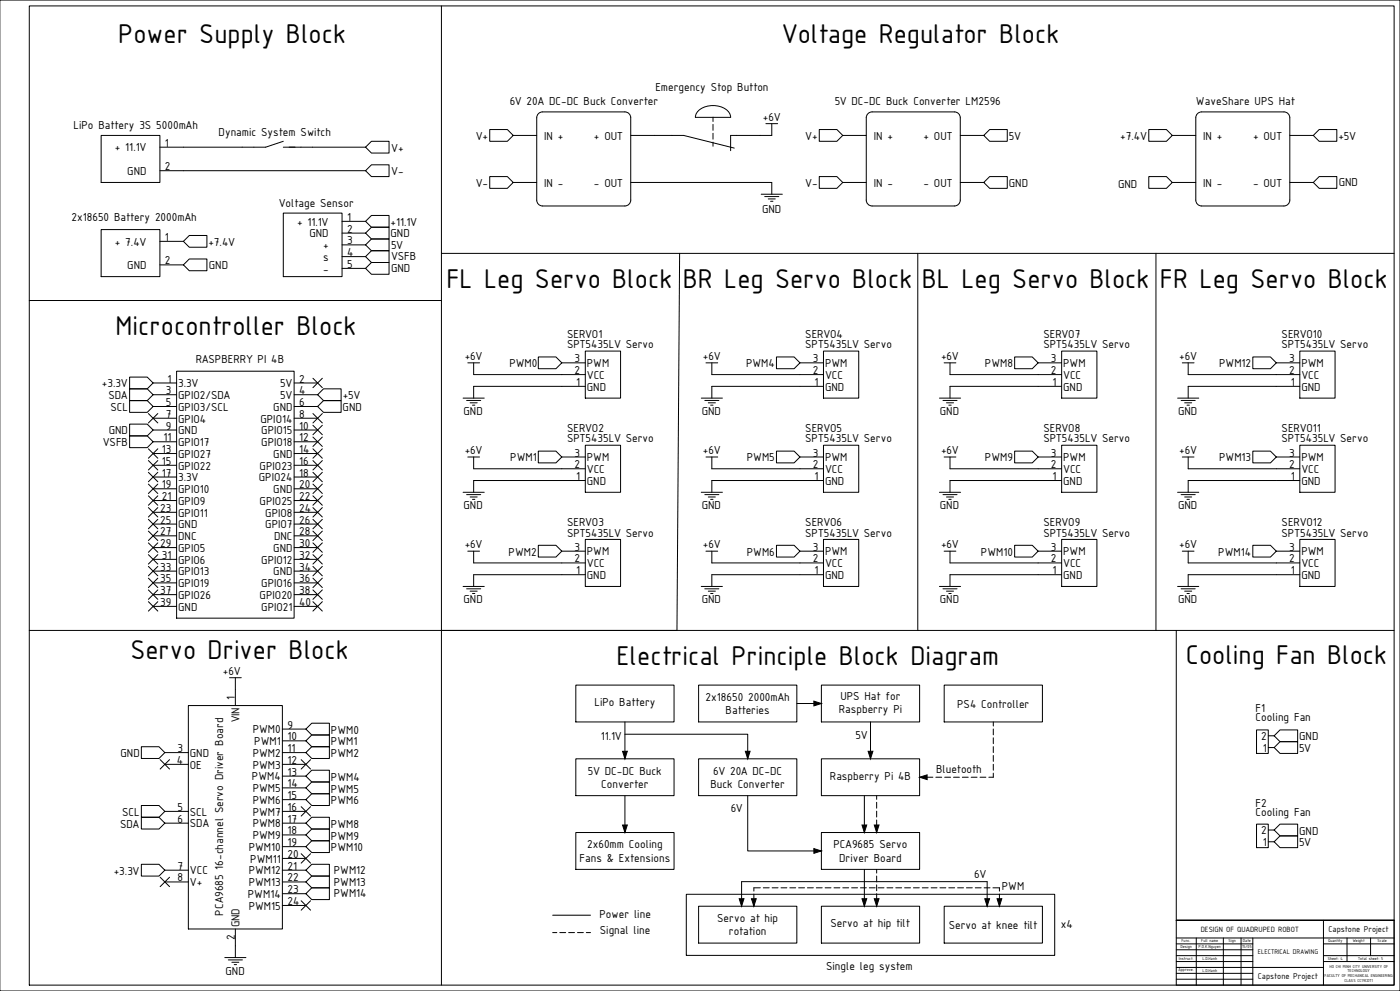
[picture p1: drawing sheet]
<svg xmlns="http://www.w3.org/2000/svg" width="1189mm" height="841mm" viewBox="0 0 1189 841" stroke-linecap="round" stroke-linejoin="round" font-family="sans-serif">
<!-- layer: AM_0 -->
<path d="M0 0h1189v841h-1189M25 5h1159v831h-1159zM375 5v250h-350M375 215h809M577 215l-2 320h-200M779 215v320M982 215v320M375 255v280h-350M999 535v246M1184 535h-809v301" fill="none" stroke="#000" stroke-width=".85"/>
<!-- layer: khung ten -->
<path d="M1016 796v40M1039 796v40M1054 796v40M1064 796v40M1124 781v55M1144 796v20M1164 796v15M999 801h65M1064 821h60" fill="none" stroke="#000" stroke-width=".85"/>
<!-- layer: 0 -->
<g fill="none" stroke="#000" stroke-width=".85">
<path d="M458 96l3-1h70a5 5 0 0 1 5 5v70a5 5 0 0 1-5 5h-70a5 5 0 0 1-5-5v-70v-2zM591 100a13 13 0 0 1 13-10 15 15 0 0 1 16 8v2h-29M605 100v3M737 97l2-2h2h69a5 5 0 0 1 5 5v70a5 5 0 0 1-5 5h-69a5 5 0 0 1-5-5v-70zM1017 97l2-2h1h70a5 5 0 0 1 5 5v70a5 5 0 0 1-5 5h-70a5 5 0 0 1-5-5v-70zM86 115h50v40h-50zM241 120l-15 5h-90M416 110h15l5 5-5 5h-15zM436 115h20M536 115h45l43 11M605 106v5M605 113v5"/>
<path d="M650 105h10M655 105v10h-35v13M696 110h15l5 5-5 5h-15zM716 115h20M815 115h20M835 115l5-5h15v10h-15zM976 110h15l4 5-4 5h-15zM995 115h20M1095 115h20M1120 110h15v10h-15l-5-5zM241 125h69M310 125l5-5h15v10h-15z"/>
<path d="M605 121v3M136 145h174M310 145l5-5h15v10h-15zM416 150h15l5 5-5 5h-15zM436 155h20M536 155h119v10M696 150h15l5 5-5 5h-15zM716 155h20M815 155h20M835 155l5-5h15v10h-15zM976 150h15l4 5-4 5h-15zM995 155h20"/>
<path d="M1095 155h20M1115 155l5-5h15v10h-15zM646 165h18M649 167h12M652 169h6M654 171h2M86 195h50v40h-50zM161 200h15v10h-15l-5-5zM241 181h49v54h-49zM290 198h20M290 188h20M310 198l5-5h15v10h-15z"/>
<path d="M310 188l5-5h15v10h-15zM136 205h20M161 220h15v10h-15l-5-5zM290 218h20M290 208h20M310 218l5-5h15v10h-15zM310 208l5-5h15v10h-15zM136 225h20M290 228h20M310 228l5-5h15v10h-15zM497 298h30v40h-30zM699 298h30v40h-30z"/>
<path d="M902 298h29v40h-29zM1104 298h30v40h-30zM150 315h100v210h-100zM397 308h10M402 308v10h95M457 303h15l5 5-5 5h-15zM477 308h20M599 308h10M604 308v10h95M659 303h15l5 5-5 5h-15zM679 308h20M802 308h10"/>
<path d="M807 308v10h95M862 303h15l5 5-5 5h-15zM882 308h20M1004 308h10M1009 308v10h95M1064 303h15l5 5-5 5h-15zM1084 308h20M110 320h15l5 5-5 5h-15zM110 330h15l5 5-5 5h-15zM110 340h15l5 5-5 5h-15zM130 325h20M130 335h20"/>
<path d="M250 325h20M250 335h20M266 321l8 8M274 321l-8 8M275 330h15v10h-15l-5-5zM275 340h15v10h-15l-5-5zM393 338h18M396 340h12M497 328h-95v10M596 338h17M599 340h11M699 328h-95v10"/>
<path d="M798 338h18M801 340h12M902 328h-95v10M1000 338h18M1003 340h12M1104 328h-95v10M110 360h15l5 5-5 5h-15zM126 351l8 8M130 345h20M130 355h20M134 351l-8 8M250 345h20"/>
<path d="M250 355h20M266 351l8 8M274 351l-8 8M399 342h6M401 344h2M601 342h6M603 344h2M804 342h6M806 344h2M1006 342h6M1008 344h2M110 370h15l5 5-5 5h-15z"/>
<path d="M130 365h20M130 375h20M250 365h20M250 375h20M266 361l8 8M266 371l8 8M274 361l-8 8M274 371l-8 8M497 378h30v40h-30zM699 378h30v40h-30zM902 378h29v40h-29zM1104 378h30v40h-30z"/>
<path d="M126 381l8 8M126 391l8 8M130 385h20M130 395h20M134 381l-8 8M134 391l-8 8M250 385h20M250 395h20M266 381l8 8M266 391l8 8M274 381l-8 8M274 391l-8 8"/>
<path d="M397 388h10M402 388v10h95M457 383h15l5 5-5 5h-15zM477 388h20M599 388h10M604 388v10h95M659 383h15l5 5-5 5h-15zM679 388h20M802 388h10M807 388v10h95M862 383h15l5 5-5 5h-15zM882 388h20"/>
<path d="M1004 388h10M1009 388v10h95M1064 383h15l5 5-5 5h-15zM1084 388h20M126 401l8 8M126 411l8 8M130 405h20M130 415h20M134 401l-8 8M134 411l-8 8M250 405h20M250 415h20"/>
<path d="M266 401l8 8M266 411l8 8M274 401l-8 8M274 411l-8 8M393 418h18M396 420h12M497 408h-95v10M596 418h17M599 420h11M699 408h-95v10M798 418h18M801 420h12"/>
<path d="M902 408h-95v10M1000 418h18M1003 420h12M1104 408h-95v10M126 421l8 8M126 431l8 8M130 425h20M130 435h20M134 421l-8 8M134 431l-8 8M250 425h20M250 435h20"/>
<path d="M266 421l8 8M266 431l8 8M274 421l-8 8M274 431l-8 8M399 422h6M401 424h2M601 422h6M603 424h2M804 422h6M806 424h2M1006 422h6M1008 424h2"/>
<path d="M126 441l8 8M126 451l8 8M130 445h20M130 455h20M134 441l-8 8M134 451l-8 8M250 445h20M250 455h20M266 441l8 8M266 451l8 8M274 441l-8 8M274 451l-8 8"/>
<path d="M497 458h30v40h-30zM699 458h30v40h-30zM902 458h29v40h-29zM1104 458h30v40h-30zM126 461l8 8M126 471l8 8M130 465h20M130 475h20M134 461l-8 8M134 471l-8 8M250 465h20M250 475h20"/>
<path d="M266 461l8 8M266 471l8 8M274 461l-8 8M274 471l-8 8M397 468h10M402 468v10h95M457 463h15l5 5-5 5h-15zM477 468h20M599 468h10M604 468v10h95M659 463h15l5 5-5 5h-15zM679 468h20"/>
<path d="M802 468h10M807 468v10h95M862 463h15l5 5-5 5h-15zM882 468h20M1004 468h10M1009 468v10h95M1064 463h15l5 5-5 5h-15zM1084 468h20M126 481l8 8M126 491l8 8M130 485h20M130 495h20"/>
<path d="M134 481l-8 8M134 491l-8 8M250 485h20M250 495h20M266 481l8 8M266 491l8 8M274 481l-8 8M274 491l-8 8M393 498h18M396 500h12M497 488h-95v10M596 498h17"/>
<path d="M599 500h11M699 488h-95v10M798 498h18M801 500h12M902 488h-95v10M1000 498h18M1003 500h12M1104 488h-95v10M126 501l8 8M126 511l8 8M130 505h20M130 515h20"/>
<path d="M134 501l-8 8M134 511l-8 8M250 505h20M250 515h20M266 501l8 8M266 511l8 8M274 501l-8 8M274 511l-8 8M399 502h6M401 504h2M601 502h6M603 504h2"/>
<path d="M804 502h6M806 504h2M1006 502h6M1008 504h2M195 575h10M200 575v24M160 599h80v189h-80zM489 581h83v32h-83zM593 581h84v32h-84zM677 597h21M698 581h83v32h-83zM802 581h83v32h-83z"/>
<path d="M240 619h20M260 619l5-5h15v10h-15zM531 613v31M739 613v31M843 613v3M843 619v5M1067 619h10v20h-10zM1087 619h15v10h-15l-5-5zM120 634h15l5 5-5 5h-15zM140 639h20M240 629h20M240 639h20"/>
<path d="M265 624h15v10h-15l-5-5zM265 634h15v10h-15l-5-5zM531 623h104v21M843 626v5M843 634v5M1077 634h5M1077 624h5M1087 629h15v10h-15l-5-5zM136 645l8 8M140 649h20M144 645l-8 8M240 649h20"/>
<path d="M240 659h20M256 645l8 8M264 645l-8 8M265 654h15v10h-15l-5-5zM489 644h83v31h-83zM593 644h84v31h-84zM698 644h83v31h-83zM781 660h4M787 660h5M795 660h5M802 660h5M810 660h5"/>
<path d="M817 660h5M825 660h5M832 660h5M843 656v4h-3M843 641v5M843 649v5M240 669h20M240 679h20M265 664h15v10h-15l-5-5zM265 674h15v10h-15l-5-5zM531 675v32M635 675v47h63"/>
<path d="M734 675v32M744 675v3M120 694h15l5 5-5 5h-15zM120 684h15l5 5-5 5h-15zM140 689h20M140 699h20M240 689h20M240 699h20M256 685l8 8M264 685l-8 8M265 694h15v10h-15l-5-5zM744 681v5"/>
<path d="M744 688v5M744 696v5M1067 699h10v20h-10zM1087 699h15v10h-15l-5-5zM240 709h20M240 719h20M265 704h15v10h-15l-5-5zM265 714h15v10h-15l-5-5zM489 707h83v31h-83zM698 707h83v31h-83zM744 703v4M1077 714h5"/>
<path d="M1077 704h5M1087 709h15v10h-15l-5-5zM120 734h15l5 4-5 5h-15zM140 738h20M240 729h20M240 738h20M256 725l8 8M264 725l-8 8M265 734h15v9h-15l-5-5zM734 738v31M744 738v3M136 744l8 8"/>
<path d="M140 748h20M144 744l-8 8M240 748h20M240 758h20M265 743h15v10h-15l-5-5zM265 753h15v10h-15l-5-5zM583 759h313v52h-313zM640 759v5M646 753h-6v3M648 753h5M656 753h5M663 753h5"/>
<path d="M671 753h5M678 753h5M686 753h5M693 753h5M701 753h5M708 753h5M716 753h5M723 753h5M731 753h5M738 753h5M744 743v5M744 751v5"/>
<path d="M744 758v5M746 753h5M753 753h5M761 753h5M768 753h5M776 753h5M783 753h5M791 753h5M798 753h5M806 753h5M813 753h5M821 753h5"/>
<path d="M828 753h5M836 753h5M843 753h6v3M849 759v5M240 768h20M256 764l8 8M264 764l-8 8M469 777h32M593 769h84v31h-84zM630 769v-21h208v21M640 766v3M698 769h83v31h-83z"/>
<path d="M744 766v3M802 769h83v31h-83zM849 766v3M200 788v25M469 791h4M475 791h5M483 791h5M490 791h5M498 791h3M191 813h18M194 815h12M197 817h6"/>
<path d="M199 819h2M999 806h65M999 811h65M999 816h65M999 821h65M999 826h65M999 831h65"/>
</g>
<!-- layer: khung-ten -->
<path d="M999 796h185M1184 781v55h-185v-55h185M1124 801h60M1124 816h60M1124 811h60" fill="none" stroke="#000" stroke-width=".85"/>
<!-- layer: khungdam -->
<path d="M999 781h185h-185" fill="none" stroke="#000" stroke-width=".85"/>
<!-- layer: 0 -->
<g fill="#000" stroke="#000" stroke-width=".85">
<path d="M691 595l7 2-7 2zM529 638h4l-2 6zM633 638h4l-2 6zM737 638h4l-2 6zM781 660l6-2v4zM529 700h4l-2 7zM732 700h4l-2 7zM742 700h4l-2 7zM691 720l7 2-7 2zM628 763h4l-2 6zM638 763h4l-2 6zM732 763h4l-2 6z"/>
<path d="M742 763h4l-2 6zM836 763h4l-2 6zM847 763h4l-2 6z"/>
</g>
<g font-size="24.8">
<text x="100" y="37">Power Supply Block</text>
<text x="665" y="36">Voltage Regulator Block</text>
<text x="379" y="244">FL Leg Servo Block BR Leg Servo Block</text>
<text x="783" y="244">BL Leg Servo Block</text>
<text x="985" y="244">FR Leg Servo Block</text>
<text x="98" y="284">Microcontroller Block</text>
<text x="111" y="559">Servo Driver Block</text>
<text x="524" y="564">Electrical Principle Block Diagram</text>
<text x="1007" y="563">Cooling Fan Block</text>
</g>
<g font-size="10.6">
<text x="557" y="78">Emergency Stop Button</text>
<text x="433" y="89">6V 20A DC-DC Buck Converter</text>
<text x="709" y="89">5V DC-DC Buck Converter LM2596</text>
<text x="1016" y="89">WaveShare UPS Hat</text>
<text x="648" y="103">+6V</text>
<text x="62" y="109">LiPo Battery 3S 5000mAh</text>
<text x="186" y="116">Dynamic System Switch</text>
<text x="404" y="119">V+</text>
<text x="462" y="119">IN +</text>
<text x="504" y="119">+ OUT</text>
<text x="684" y="119">V+</text>
<text x="742" y="119">IN +</text>
<text x="784" y="119">+ OUT</text>
<text x="857" y="119">5V</text>
<text x="951" y="119">+7.4V</text>
<text x="1022" y="119">IN +</text>
<text x="1064" y="119">+ OUT</text>
<text x="1137" y="119">+5V</text>
<text x="140" y="125">1</text>
<text x="98" y="129">+ 11.1V</text>
<text x="333" y="129">V+</text>
<text x="108" y="148">GND</text>
<text x="140" y="144">2</text>
<text x="333" y="149">V-</text>
<text x="404" y="159">V-</text>
<text x="462" y="159">IN -</text>
<text x="504" y="159">- OUT</text>
<text x="684" y="159">V-</text>
<text x="742" y="159">IN -</text>
<text x="784" y="159">- OUT</text>
<text x="857" y="159">GND</text>
<text x="949" y="159">GND</text>
<text x="1022" y="159">IN -</text>
<text x="1064" y="159">- OUT</text>
<text x="1137" y="158">GND</text>
<text x="237" y="176">Voltage Sensor</text>
<text x="647" y="181">GND</text>
<text x="61" y="188">2x18650 Battery 2000mAh</text>
<text x="252" y="191">+ 11.1V</text>
<text x="295" y="187">1</text>
<text x="332" y="191">+11.1V</text>
<text x="295" y="197">2</text>
<text x="263" y="201">GND</text>
<text x="332" y="201">GND</text>
<text x="98" y="208">+ 7.4V</text>
<text x="140" y="204">1</text>
<text x="177" y="208">+7.4V</text>
<text x="295" y="207">3</text>
<text x="274" y="211">+</text>
<text x="332" y="211">5V</text>
<text x="274" y="221">s</text>
<text x="295" y="217">4</text>
<text x="332" y="221">VSFB</text>
<text x="140" y="224">2</text>
<text x="295" y="227">5</text>
<text x="108" y="228">GND</text>
<text x="177" y="228">GND</text>
<text x="274" y="231">-</text>
<text x="332" y="231">GND</text>
<text x="482" y="287">SERVO1</text>
<text x="684" y="287">SERVO4</text>
<text x="886" y="287">SERVO7</text>
<text x="1088" y="287">SERVO10</text>
<text x="482" y="296">SPT5435LV Servo</text>
<text x="684" y="296">SPT5435LV Servo</text>
<text x="886" y="296">SPT5435LV Servo</text>
<text x="1088" y="296">SPT5435LV Servo</text>
<text x="395" y="306">+6V</text>
<text x="597" y="306">+6V</text>
<text x="799" y="306">+6V</text>
<text x="1001" y="306">+6V</text>
<text x="166" y="308">RASPBERRY PI 4B</text>
<text x="433" y="312">PWM0</text>
<text x="488" y="308">3</text>
<text x="498" y="312">PWM</text>
<text x="634" y="312">PWM4</text>
<text x="690" y="308">3</text>
<text x="701" y="312">PWM</text>
<text x="836" y="312">PWM8</text>
<text x="892" y="308">3</text>
<text x="903" y="312">PWM</text>
<text x="1035" y="312">PWM12</text>
<text x="1095" y="308">3</text>
<text x="1105" y="312">PWM</text>
<text x="488" y="318">2</text>
<text x="690" y="318">2</text>
<text x="892" y="318">2</text>
<text x="1095" y="318">2</text>
<text x="499" y="322">VCC</text>
<text x="701" y="322">VCC</text>
<text x="903" y="322">VCC</text>
<text x="1105" y="322">VCC</text>
<text x="87" y="329">+3.3V</text>
<text x="142" y="325">1</text>
<text x="151" y="329">3.3V</text>
<text x="238" y="329">5V</text>
<text x="254" y="325">2</text>
<text x="489" y="328">1</text>
<text x="692" y="328">1</text>
<text x="894" y="328">1</text>
<text x="1096" y="328">1</text>
<text x="141" y="335">3</text>
<text x="254" y="335">4</text>
<text x="498" y="331">GND</text>
<text x="701" y="331">GND</text>
<text x="903" y="331">GND</text>
<text x="1105" y="331">GND</text>
<text x="92" y="339">SDA</text>
<text x="151" y="339">GPIO2/SDA</text>
<text x="238" y="339">5V</text>
<text x="291" y="339">+5V</text>
<text x="141" y="345">5</text>
<text x="254" y="345">6</text>
<text x="94" y="349">SCL</text>
<text x="151" y="349">GPIO3/SCL</text>
<text x="232" y="349">GND</text>
<text x="291" y="349">GND</text>
<text x="394" y="352">GND</text>
<text x="596" y="352">GND</text>
<text x="798" y="352">GND</text>
<text x="1000" y="352">GND</text>
<text x="141" y="355">7</text>
<text x="151" y="359">GPIO4</text>
<text x="221" y="359">GPIO14</text>
<text x="254" y="355">8</text>
<text x="141" y="365">9</text>
<text x="254" y="365">10</text>
<text x="92" y="369">GND</text>
<text x="151" y="369">GND</text>
<text x="222" y="369">GPIO15</text>
<text x="482" y="367">SERVO2</text>
<text x="684" y="367">SERVO5</text>
<text x="886" y="367">SERVO8</text>
<text x="1088" y="367">SERVO11</text>
<text x="139" y="375">11</text>
<text x="254" y="375">12</text>
<text x="482" y="375">SPT5435LV Servo</text>
<text x="684" y="375">SPT5435LV Servo</text>
<text x="886" y="375">SPT5435LV Servo</text>
<text x="1088" y="375">SPT5435LV Servo</text>
<text x="88" y="379">VSFB</text>
<text x="151" y="379">GPIO17</text>
<text x="222" y="379">GPIO18</text>
<text x="137" y="385">13</text>
<text x="151" y="389">GPIO27</text>
<text x="232" y="389">GND</text>
<text x="254" y="385">14</text>
<text x="395" y="386">+6V</text>
<text x="488" y="387">3</text>
<text x="597" y="386">+6V</text>
<text x="690" y="387">3</text>
<text x="799" y="386">+6V</text>
<text x="892" y="387">3</text>
<text x="1001" y="386">+6V</text>
<text x="1095" y="387">3</text>
<text x="137" y="394">15</text>
<text x="254" y="394">16</text>
<text x="433" y="392">PWM1</text>
<text x="498" y="391">PWM</text>
<text x="634" y="392">PWM5</text>
<text x="701" y="391">PWM</text>
<text x="836" y="392">PWM9</text>
<text x="903" y="391">PWM</text>
<text x="1035" y="392">PWM13</text>
<text x="1105" y="391">PWM</text>
<text x="151" y="398">GPIO22</text>
<text x="220" y="398">GPIO23</text>
<text x="488" y="397">2</text>
<text x="499" y="401">VCC</text>
<text x="690" y="397">2</text>
<text x="701" y="401">VCC</text>
<text x="892" y="397">2</text>
<text x="903" y="401">VCC</text>
<text x="1095" y="397">2</text>
<text x="1105" y="401">VCC</text>
<text x="137" y="404">17</text>
<text x="254" y="404">18</text>
<text x="489" y="407">1</text>
<text x="692" y="407">1</text>
<text x="894" y="407">1</text>
<text x="1096" y="407">1</text>
<text x="151" y="408">3.3V</text>
<text x="220" y="408">GPIO24</text>
<text x="498" y="411">GND</text>
<text x="701" y="411">GND</text>
<text x="903" y="411">GND</text>
<text x="1105" y="411">GND</text>
<text x="137" y="414">19</text>
<text x="151" y="418">GPIO10</text>
<text x="232" y="418">GND</text>
<text x="254" y="414">20</text>
<text x="137" y="424">21</text>
<text x="254" y="424">22</text>
<text x="151" y="428">GPIO9</text>
<text x="220" y="428">GPIO25</text>
<text x="136" y="434">23</text>
<text x="254" y="434">24</text>
<text x="394" y="432">GND</text>
<text x="596" y="432">GND</text>
<text x="798" y="432">GND</text>
<text x="1000" y="432">GND</text>
<text x="151" y="438">GPIO11</text>
<text x="225" y="438">GPIO8</text>
<text x="136" y="444">25</text>
<text x="151" y="448">GND</text>
<text x="225" y="448">GPIO7</text>
<text x="254" y="444">26</text>
<text x="482" y="447">SERVO3</text>
<text x="684" y="447">SERVO6</text>
<text x="886" y="447">SERVO9</text>
<text x="1088" y="447">SERVO12</text>
<text x="136" y="454">27</text>
<text x="254" y="454">28</text>
<text x="482" y="455">SPT5435LV Servo</text>
<text x="684" y="455">SPT5435LV Servo</text>
<text x="886" y="455">SPT5435LV Servo</text>
<text x="1088" y="455">SPT5435LV Servo</text>
<text x="151" y="458">DNC</text>
<text x="233" y="458">DNC</text>
<text x="136" y="464">29</text>
<text x="254" y="464">30</text>
<text x="395" y="465">+6V</text>
<text x="488" y="467">3</text>
<text x="597" y="465">+6V</text>
<text x="690" y="467">3</text>
<text x="799" y="465">+6V</text>
<text x="892" y="467">3</text>
<text x="1001" y="465">+6V</text>
<text x="1095" y="467">3</text>
<text x="151" y="468">GPIO5</text>
<text x="232" y="468">GND</text>
<text x="432" y="472">PWM2</text>
<text x="498" y="471">PWM</text>
<text x="634" y="472">PWM6</text>
<text x="701" y="471">PWM</text>
<text x="833" y="472">PWM10</text>
<text x="903" y="471">PWM</text>
<text x="1035" y="472">PWM14</text>
<text x="1105" y="471">PWM</text>
<text x="137" y="474">31</text>
<text x="151" y="478">GPIO6</text>
<text x="222" y="478">GPIO12</text>
<text x="254" y="474">32</text>
<text x="488" y="477">2</text>
<text x="690" y="477">2</text>
<text x="892" y="477">2</text>
<text x="1095" y="477">2</text>
<text x="136" y="484">33</text>
<text x="254" y="484">34</text>
<text x="499" y="481">VCC</text>
<text x="701" y="481">VCC</text>
<text x="903" y="481">VCC</text>
<text x="1105" y="481">VCC</text>
<text x="151" y="488">GPIO13</text>
<text x="232" y="488">GND</text>
<text x="489" y="487">1</text>
<text x="498" y="491">GND</text>
<text x="692" y="487">1</text>
<text x="701" y="491">GND</text>
<text x="894" y="487">1</text>
<text x="903" y="491">GND</text>
<text x="1096" y="487">1</text>
<text x="1105" y="491">GND</text>
<text x="136" y="494">35</text>
<text x="254" y="494">36</text>
<text x="151" y="498">GPIO19</text>
<text x="222" y="498">GPIO16</text>
<text x="136" y="504">37</text>
<text x="151" y="508">GPIO26</text>
<text x="220" y="508">GPIO20</text>
<text x="254" y="504">38</text>
<text x="136" y="514">39</text>
<text x="254" y="514">40</text>
<text x="394" y="512">GND</text>
<text x="596" y="512">GND</text>
<text x="798" y="512">GND</text>
<text x="1000" y="512">GND</text>
<text x="151" y="518">GND</text>
<text x="222" y="518">GPIO21</text>
<text x="189" y="573">+6V</text>
<text x="714" y="594">UPS Hat for</text>
<text x="199" y="594" transform="rotate(-90 199 594)">1</text>
<text x="505" y="599">LiPo Battery</text>
<text x="599" y="595">2x18650 2000mAh</text>
<text x="712" y="605">Raspberry Pi</text>
<text x="813" y="600">PS4 Controller</text>
<text x="1066" y="604">F1</text>
<text x="616" y="606">Batteries</text>
<text x="203" y="613" transform="rotate(-90 203 613)">VIN</text>
<text x="1066" y="612">Cooling Fan</text>
<text x="215" y="622">PWM0</text>
<text x="244" y="618">9</text>
<text x="281" y="623">PWM0</text>
<text x="244" y="628">10</text>
<text x="510" y="628">11.1V</text>
<text x="726" y="627">5V</text>
<text x="1071" y="628">2</text>
<text x="1103" y="628">GND</text>
<text x="216" y="632">PWM1</text>
<text x="281" y="633">PWM1</text>
<text x="151" y="638">3</text>
<text x="244" y="638">11</text>
<text x="1072" y="638">1</text>
<text x="1103" y="638">5V</text>
<text x="102" y="642">GND</text>
<text x="161" y="642">GND</text>
<text x="215" y="642">PWM2</text>
<text x="281" y="643">PWM2</text>
<text x="150" y="648">4</text>
<text x="161" y="652">OE</text>
<text x="215" y="652">PWM3</text>
<text x="244" y="648">12</text>
<text x="244" y="658">13</text>
<text x="499" y="657">5V DC-DC Buck</text>
<text x="606" y="657">6V 20A DC-DC</text>
<text x="795" y="656">Bluetooth</text>
<text x="214" y="662">PWM4</text>
<text x="281" y="663">PWM4</text>
<text x="705" y="662">Raspberry Pi 4B</text>
<text x="244" y="668">14</text>
<text x="511" y="669">Converter</text>
<text x="603" y="669">Buck Converter</text>
<text x="215" y="672">PWM5</text>
<text x="281" y="673">PWM5</text>
<text x="215" y="682">PWM6</text>
<text x="244" y="678">15</text>
<text x="281" y="683">PWM6</text>
<text x="151" y="688">5</text>
<text x="244" y="688">16</text>
<text x="620" y="689">6V</text>
<text x="1066" y="684">F2</text>
<text x="104" y="692">SCL</text>
<text x="161" y="692">SCL</text>
<text x="215" y="692">PWM7</text>
<text x="1066" y="692">Cooling Fan</text>
<text x="151" y="698">6</text>
<text x="244" y="698">17</text>
<text x="102" y="702">SDA</text>
<text x="161" y="702">SDA</text>
<text x="215" y="702">PWM8</text>
<text x="281" y="703">PWM8</text>
<text x="215" y="712">PWM9</text>
<text x="244" y="708">18</text>
<text x="281" y="712">PWM9</text>
<text x="1071" y="708">2</text>
<text x="1103" y="708">GND</text>
<text x="244" y="718">19</text>
<text x="499" y="720">2x60mm Cooling</text>
<text x="708" y="720">PCA9685 Servo</text>
<text x="1072" y="718">1</text>
<text x="1103" y="718">5V</text>
<text x="211" y="722">PWM10</text>
<text x="281" y="722">PWM10</text>
<text x="244" y="728">20</text>
<text x="492" y="731">Fans &amp; Extensions</text>
<text x="713" y="731">Driver Board</text>
<text x="213" y="732">PWM11</text>
<text x="97" y="742">+3.3V</text>
<text x="151" y="738">7</text>
<text x="162" y="742">VCC</text>
<text x="211" y="742">PWM12</text>
<text x="244" y="738">21</text>
<text x="283" y="742">PWM12</text>
<text x="151" y="748">8</text>
<text x="244" y="748">22</text>
<text x="827" y="745">6V</text>
<text x="162" y="752">V+</text>
<text x="211" y="752">PWM13</text>
<text x="283" y="752">PWM13</text>
<text x="851" y="755">PWM</text>
<text x="244" y="758">23</text>
<text x="283" y="761">PWM14</text>
<text x="211" y="762">PWM14</text>
<text x="211" y="772">PWM15</text>
<text x="244" y="768">24</text>
<text x="190" y="777" transform="rotate(-90 190 777)">PCA9685 16-channel Servo Driver Board</text>
<text x="509" y="779">Power line</text>
<text x="609" y="782">Servo at hip</text>
<text x="203" y="787" transform="rotate(-90 203 787)">GND</text>
<text x="705" y="787">Servo at hip tilt</text>
<text x="806" y="788">Servo at knee tilt</text>
<text x="901" y="787">x4</text>
<text x="199" y="797" transform="rotate(-90 199 797)">2</text>
<text x="509" y="793">Signal line</text>
<text x="619" y="794">rotation</text>
<text x="192" y="828">GND</text>
<text x="702" y="823">Single leg system</text>
</g>
<g font-size="7.8">
<text x="1128" y="791">Capstone Project</text>
<text x="1068" y="831">Capstone Project</text>
</g>
<text font-size="7" x="1020" y="791">DESIGN OF QUADRUPED ROBOT</text>
<text font-size="6.2" x="1068" y="809">ELECTRICAL DRAWING</text>
<g font-size="3.9">
<text x="1003" y="800">Func.</text>
<text x="1020" y="800">Full name</text>
<text x="1043" y="799">Sign</text>
<text x="1055" y="800">Date</text>
<text x="1128" y="799">Quantity</text>
<text x="1149" y="799">Weight</text>
<text x="1170" y="800">Scale</text>
<text x="1002" y="804">Design</text>
<text x="1018" y="804">P.D.K.Nguyen</text>
<text x="1055" y="805">15/05</text>
<text x="1001" y="815">Instruct.</text>
<text x="1021" y="815">L.D.Hanh</text>
<text x="1127" y="815">Sheet: 4</text>
<text x="1153" y="815">Total sheet: 5</text>
<text x="1129" y="821">HO CHI MINH CITY UNIVERSITY OF</text>
<text x="1001" y="824">Approve.</text>
<text x="1021" y="825">L.D.Hanh</text>
<text x="1144" y="825">TECHNOLOGY</text>
<text x="1125" y="829">FACULTY OF MECHANICAL ENGINEERING</text>
<text x="1142" y="834">CLASS CC19CDT1</text>
</g>
</svg>
